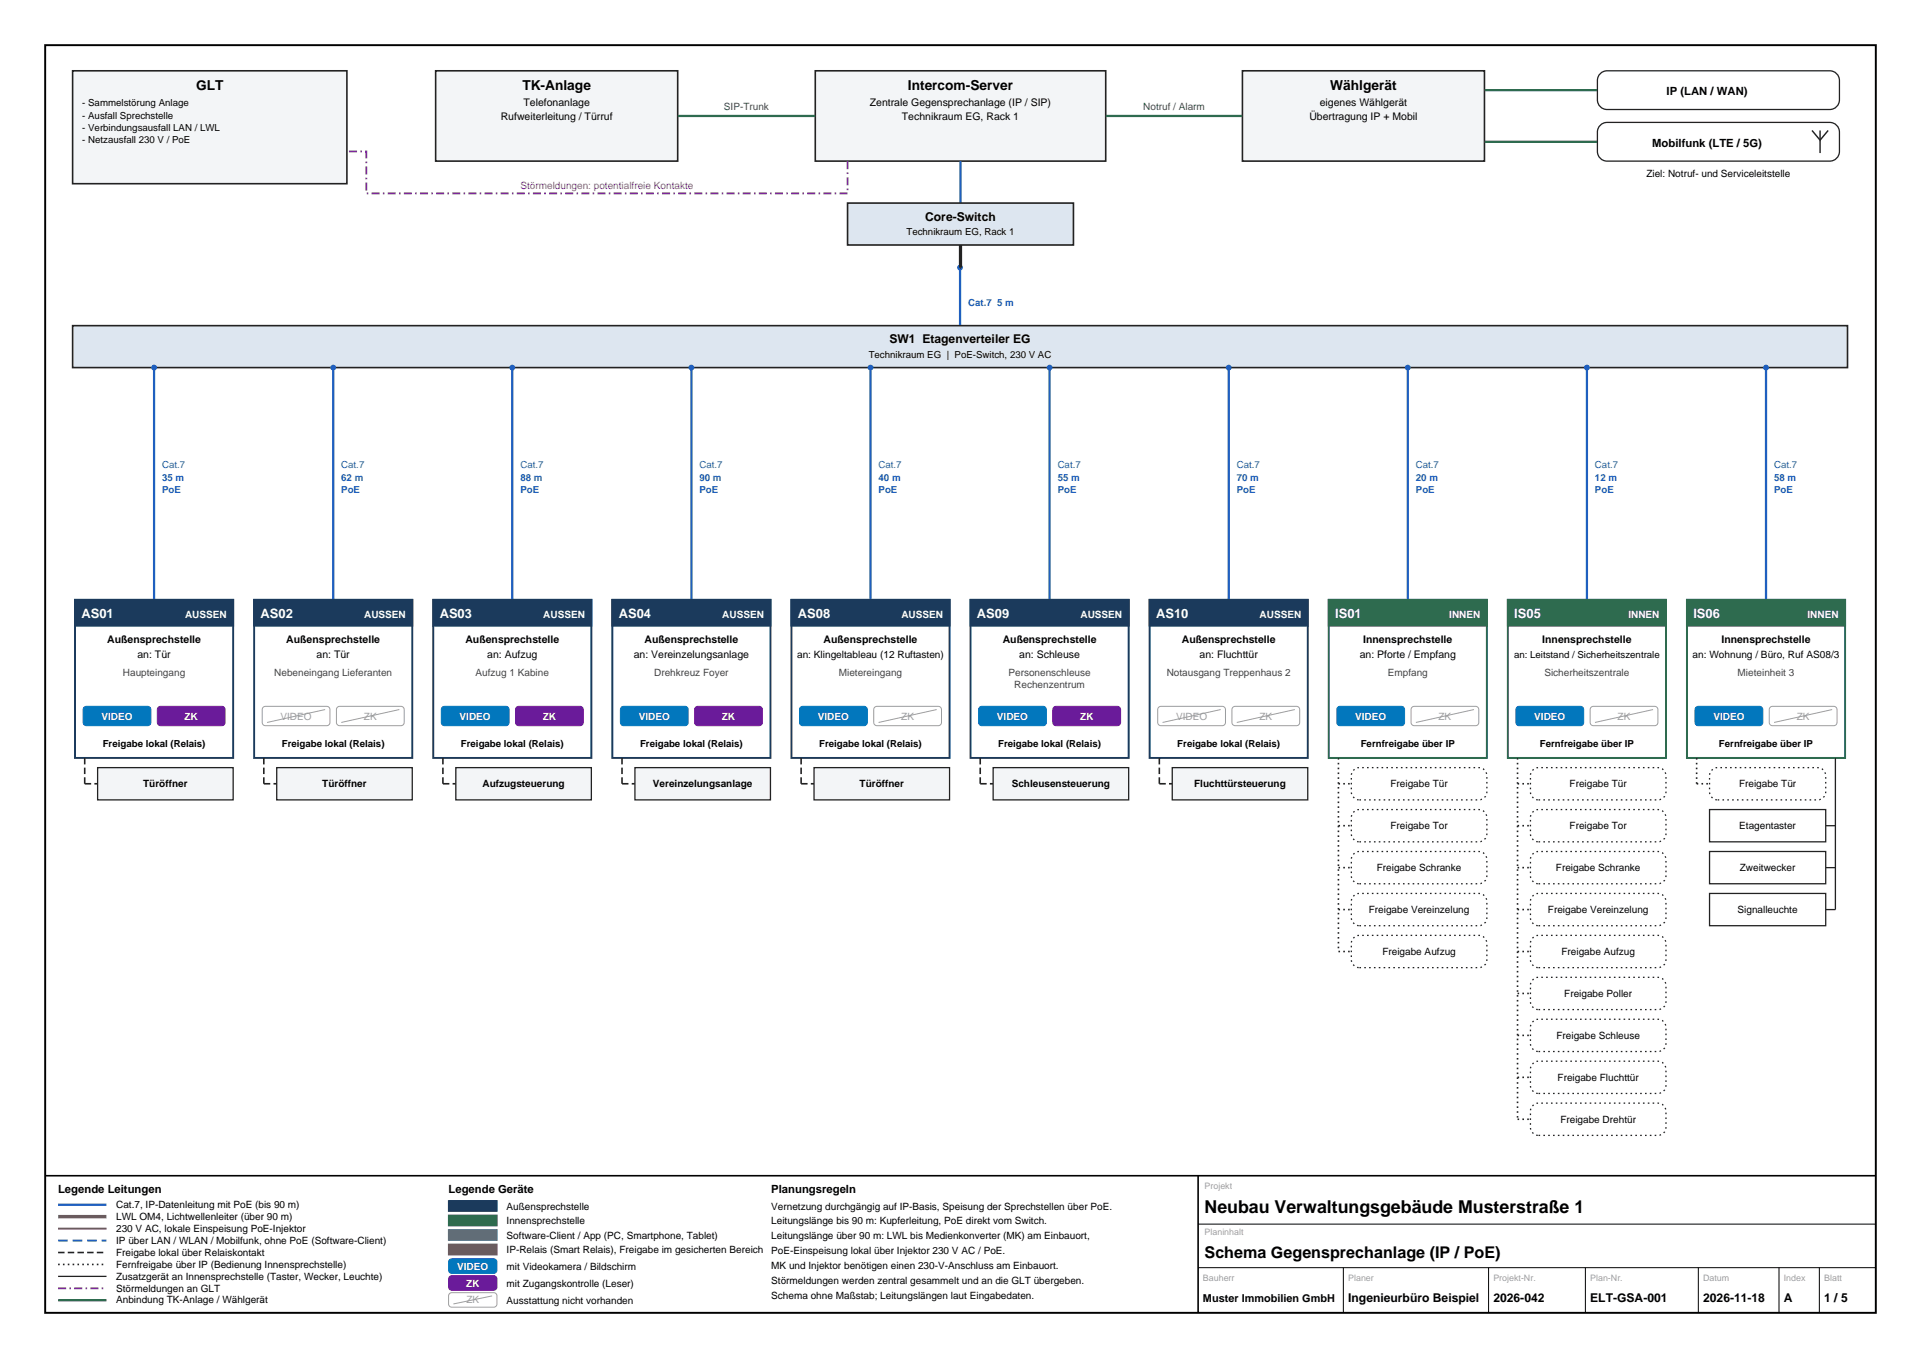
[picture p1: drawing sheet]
<svg xmlns="http://www.w3.org/2000/svg" width="420mm" height="297mm" viewBox="0 0 420 297" stroke-linecap="round" stroke-linejoin="round" font-family="sans-serif">
<path d="M9.9 9.9h400.2v277.2h-400.2z" fill="none" stroke="#000" stroke-width=".42"/>
<path d="M9.9 257.1h400.2M262 257.1v30" fill="none" stroke="#000" stroke-width=".35"/>
<path d="M262 267.7h148.1M262 277.2h148.1M293.7 277.2v9.9M325.5 277.2v9.9M346.6 277.2v9.9M371.3 277.2v9.9M389 277.2v9.9M397.8 277.2v9.9" fill="none" stroke="#000" stroke-width=".22"/>
<path d="M12.7 263.5h10.6" fill="none" stroke="#1f5fbf" stroke-width=".49"/>
<path d="M12.7 266.1h10.6" fill="none" stroke="#e07b00" stroke-width=".78" stroke-linecap="butt"/>
<path d="M12.7 268.7h10.6" fill="none" stroke="#c62828" stroke-width=".42"/>
<path d="M12.7 271.3h10.6" fill="none" stroke="#1f5fbf" stroke-width=".42" stroke-dasharray="2.1 1.1" stroke-linecap="butt"/>
<path d="M12.7 273.9h10.6" fill="none" stroke="#222" stroke-width=".35" stroke-dasharray="1.4 .7" stroke-linecap="butt"/>
<path d="M12.7 276.5h10.6" fill="none" stroke="#222" stroke-width=".35" stroke-dasharray=".4 .7" stroke-linecap="butt"/>
<path d="M12.7 279.1h10.6" fill="none" stroke="#222" stroke-width=".28"/>
<path d="M12.7 281.8h10.6" fill="none" stroke="#8e24aa" stroke-width=".42" stroke-dasharray="1.8 .7 .4 .7" stroke-linecap="butt"/>
<path d="M12.7 284.4h10.6" fill="none" stroke="#2e7d32" stroke-width=".49"/>
<path d="M98.1 262.6h10.6v2.3h-10.6z" fill-rule="evenodd" fill="#1b3a5c" stroke="#1b3a5c" stroke-width=".28"/>
<path d="M98.1 265.8h10.6v2.3h-10.6z" fill-rule="evenodd" fill="#2e6b4f" stroke="#2e6b4f" stroke-width=".28"/>
<path d="M98.1 269h10.6v2.2h-10.6z" fill-rule="evenodd" fill="#546e7a" stroke="#546e7a" stroke-width=".28"/>
<path d="M98.1 272.1h10.6v2.3h-10.6z" fill-rule="evenodd" fill="#8d5524" stroke="#8d5524" stroke-width=".28"/>
<path d="M98.3 275.5l.5-.2h9.1a.71 .71 0 0 1 .8 .7v1.8a.71 .71 0 0 1-.8 .7h-9.1a.71 .71 0 0 1-.7-.7v-1.8z" fill-rule="evenodd" fill="#0277bd" stroke="#0277bd" stroke-width=".22"/>
<path d="M98.3 279.2l.5-.2h9.1a.71 .71 0 0 1 .8 .7v1.8a.71 .71 0 0 1-.8 .7h-9.1a.71 .71 0 0 1-.7-.7v-1.8z" fill-rule="evenodd" fill="#6a1b9a" stroke="#6a1b9a" stroke-width=".22"/>
<path d="M98.3 282.9l.5-.2h9.1a.71 .71 0 0 1 .8 .7v1.8a.71 .71 0 0 1-.8 .7h-9.1a.71 .71 0 0 1-.7-.7v-1.8z" fill-rule="evenodd" fill="#fff" stroke="#9e9e9e" stroke-width=".22"/>
<path d="M107.6 283.4l-8.5 1.8" fill="none" stroke="#9e9e9e" stroke-width=".22"/>
<path d="M178.2 15.5h63.5v19.7h-63.5z" fill-rule="evenodd" fill="#f3f5f7" stroke="#222" stroke-width=".35"/>
<path d="M210 35.2v9.2" fill="none" stroke="#1f5fbf" stroke-width=".49"/>
<path d="M185.3 44.4h49.4v9.2h-49.4z" fill-rule="evenodd" fill="#dde6f0" stroke="#222" stroke-width=".35"/>
<path d="M95.2 15.5h53v19.7h-53z" fill-rule="evenodd" fill="#f3f5f7" stroke="#222" stroke-width=".35"/>
<path d="M148.2 25.4h30" fill="none" stroke="#2e7d32" stroke-width=".49"/>
<path d="M271.6 15.5h53v19.7h-53z" fill-rule="evenodd" fill="#f3f5f7" stroke="#222" stroke-width=".35"/>
<path d="M324.6 19.7h24.6M241.7 25.4h29.9" fill="none" stroke="#2e7d32" stroke-width=".49"/>
<path d="M349.9 16.1l.9-.5 .6-.1h48.6a2.12 2.12 0 0 1 2.2 2.1v4.2a2.12 2.12 0 0 1-2.2 2.2h-48.6a2.12 2.12 0 0 1-2.2-2.2v-4.2l.1-.6z" fill-rule="evenodd" fill="#fff" stroke="#222" stroke-width=".28"/>
<path d="M324.6 31h24.6" fill="none" stroke="#2e7d32" stroke-width=".49"/>
<path d="M349.9 27.4l.9-.6h.6h48.6a2.12 2.12 0 0 1 2.2 2.1v4.2a2.12 2.12 0 0 1-2.2 2.1h-48.6a2.12 2.12 0 0 1-2.2-2.1v-4.2l.1-.6z" fill-rule="evenodd" fill="#fff" stroke="#222" stroke-width=".28"/>
<path d="M396.2 28.5l1.7 2.2 1.8-2.2M397.9 28.5v5" fill="none" stroke="#222" stroke-width=".32"/>
<path d="M15.9 15.5h59.9v24.7h-59.9z" fill-rule="evenodd" fill="#f3f5f7" stroke="#222" stroke-width=".35"/>
<path d="M185.3 35.2v7.1h-105.2v-9.2h-4.3" fill="none" stroke="#8e24aa" stroke-width=".42" stroke-dasharray="1.8 .7 .4 .7" stroke-linecap="butt"/>
<path d="M209.9 58.5v12.7" fill="none" stroke="#1f5fbf" stroke-width=".49"/>
<circle cx="209.9" cy="58.5" r=".64" fill="#1f5fbf"/>
<path d="M15.9 71.2h388v9.2h-388z" fill-rule="evenodd" fill="#dde6f0" stroke="#222" stroke-width=".35"/>
<path d="M210 53.6l-.1 4.9" fill="none" stroke="#222" stroke-width=".71" stroke-linecap="butt"/>
<path d="M33.7 80.4v50.8" fill="none" stroke="#1f5fbf" stroke-width=".49"/>
<circle cx="33.7" cy="80.4" r=".64" fill="#1f5fbf"/>
<path d="M16.4 131.2h34.6v34.6h-34.6z" fill-rule="evenodd" fill="#fff" stroke="#1b3a5c" stroke-width=".42"/>
<path d="M16.4 131.2h34.6v5.6h-34.6z" fill-rule="evenodd" fill="#1b3a5c" stroke="#1b3a5c" stroke-width=".42"/>
<path d="M18.4 154.7l.5-.2h13.4a.71 .71 0 0 1 .7 .7v2.8a.71 .71 0 0 1-.7 .7h-13.4a.71 .71 0 0 1-.7-.7v-2.8z" fill-rule="evenodd" fill="#0277bd" stroke="#0277bd" stroke-width=".22"/>
<path d="M34.6 154.7l.5-.2h13.4a.71 .71 0 0 1 .7 .7v2.8a.71 .71 0 0 1-.7 .7h-13.4a.71 .71 0 0 1-.7-.7v-2.8z" fill-rule="evenodd" fill="#6a1b9a" stroke="#6a1b9a" stroke-width=".22"/>
<path d="M18.5 171.4h2.8" fill="none" stroke="#222" stroke-width=".35" stroke-dasharray="1.4 .7" stroke-linecap="butt"/>
<path d="M21.3 167.9h29.7v7h-29.7z" fill-rule="evenodd" fill="#f3f5f7" stroke="#222" stroke-width=".28"/>
<path d="M18.5 165.8v5.6" fill="none" stroke="#222" stroke-width=".35" stroke-dasharray="1.4 .7" stroke-linecap="butt"/>
<path d="M72.8 80.4v50.8" fill="none" stroke="#1f5fbf" stroke-width=".49"/>
<circle cx="72.8" cy="80.4" r=".64" fill="#1f5fbf"/>
<path d="M55.6 131.2h34.5v34.6h-34.5z" fill-rule="evenodd" fill="#fff" stroke="#1b3a5c" stroke-width=".42"/>
<path d="M55.6 131.2h34.5v5.6h-34.5z" fill-rule="evenodd" fill="#1b3a5c" stroke="#1b3a5c" stroke-width=".42"/>
<path d="M57.5 154.7l.5-.2h13.4a.71 .71 0 0 1 .7 .7v2.8a.71 .71 0 0 1-.7 .7h-13.4a.71 .71 0 0 1-.7-.7v-2.8z" fill-rule="evenodd" fill="#fff" stroke="#9e9e9e" stroke-width=".22"/>
<path d="M71.1 155.2l-12.7 2.8" fill="none" stroke="#9e9e9e" stroke-width=".22"/>
<path d="M73.8 154.7l.5-.2h13.4a.71 .71 0 0 1 .7 .7v2.8a.71 .71 0 0 1-.7 .7h-13.4a.71 .71 0 0 1-.7-.7v-2.8z" fill-rule="evenodd" fill="#fff" stroke="#9e9e9e" stroke-width=".22"/>
<path d="M87.3 155.2l-12.7 2.8" fill="none" stroke="#9e9e9e" stroke-width=".22"/>
<path d="M57.7 171.4h2.8" fill="none" stroke="#222" stroke-width=".35" stroke-dasharray="1.4 .7" stroke-linecap="butt"/>
<path d="M60.5 167.9h29.6v7h-29.6z" fill-rule="evenodd" fill="#f3f5f7" stroke="#222" stroke-width=".28"/>
<path d="M57.7 165.8v5.6" fill="none" stroke="#222" stroke-width=".35" stroke-dasharray="1.4 .7" stroke-linecap="butt"/>
<path d="M112 80.4v50.8" fill="none" stroke="#1f5fbf" stroke-width=".49"/>
<circle cx="112" cy="80.4" r=".64" fill="#1f5fbf"/>
<path d="M94.7 131.2h34.6v34.6h-34.6z" fill-rule="evenodd" fill="#fff" stroke="#1b3a5c" stroke-width=".42"/>
<path d="M94.7 131.2h34.6v5.6h-34.6z" fill-rule="evenodd" fill="#1b3a5c" stroke="#1b3a5c" stroke-width=".42"/>
<path d="M96.7 154.7l.5-.2h13.4a.71 .71 0 0 1 .7 .7v2.8a.71 .71 0 0 1-.7 .7h-13.4a.71 .71 0 0 1-.7-.7v-2.8z" fill-rule="evenodd" fill="#0277bd" stroke="#0277bd" stroke-width=".22"/>
<path d="M112.9 154.7l.5-.2h13.4a.71 .71 0 0 1 .7 .7v2.8a.71 .71 0 0 1-.7 .7h-13.4a.71 .71 0 0 1-.7-.7v-2.8z" fill-rule="evenodd" fill="#6a1b9a" stroke="#6a1b9a" stroke-width=".22"/>
<path d="M96.8 171.4h2.9" fill="none" stroke="#222" stroke-width=".35" stroke-dasharray="1.4 .7" stroke-linecap="butt"/>
<path d="M99.7 167.9h29.6v7h-29.6z" fill-rule="evenodd" fill="#f3f5f7" stroke="#222" stroke-width=".28"/>
<path d="M96.8 165.8v5.6" fill="none" stroke="#222" stroke-width=".35" stroke-dasharray="1.4 .7" stroke-linecap="butt"/>
<path d="M151.2 80.4v50.8" fill="none" stroke="#1f5fbf" stroke-width=".49"/>
<circle cx="151.2" cy="80.4" r=".64" fill="#1f5fbf"/>
<path d="M133.9 131.2h34.6v34.6h-34.6z" fill-rule="evenodd" fill="#fff" stroke="#1b3a5c" stroke-width=".42"/>
<path d="M133.9 131.2h34.6v5.6h-34.6z" fill-rule="evenodd" fill="#1b3a5c" stroke="#1b3a5c" stroke-width=".42"/>
<path d="M135.8 154.7l.5-.2h13.5a.71 .71 0 0 1 .7 .7v2.8a.71 .71 0 0 1-.7 .7h-13.5a.71 .71 0 0 1-.7-.7v-2.8z" fill-rule="evenodd" fill="#0277bd" stroke="#0277bd" stroke-width=".22"/>
<path d="M152.1 154.7l.5-.2h13.4a.71 .71 0 0 1 .7 .7v2.8a.71 .71 0 0 1-.7 .7h-13.4a.71 .71 0 0 1-.7-.7v-2.8z" fill-rule="evenodd" fill="#6a1b9a" stroke="#6a1b9a" stroke-width=".22"/>
<path d="M136 171.4h2.8" fill="none" stroke="#222" stroke-width=".35" stroke-dasharray="1.4 .7" stroke-linecap="butt"/>
<path d="M138.8 167.9h29.7v7h-29.7z" fill-rule="evenodd" fill="#f3f5f7" stroke="#222" stroke-width=".28"/>
<path d="M136 165.8v5.6" fill="none" stroke="#222" stroke-width=".35" stroke-dasharray="1.4 .7" stroke-linecap="butt"/>
<path d="M190.3 80.4v50.8" fill="none" stroke="#1f5fbf" stroke-width=".49"/>
<circle cx="190.3" cy="80.4" r=".64" fill="#1f5fbf"/>
<path d="M173 131.2h34.6v34.6h-34.6z" fill-rule="evenodd" fill="#fff" stroke="#1b3a5c" stroke-width=".42"/>
<path d="M173 131.2h34.6v5.6h-34.6z" fill-rule="evenodd" fill="#1b3a5c" stroke="#1b3a5c" stroke-width=".42"/>
<path d="M175 154.7l.5-.2h13.4a.71 .71 0 0 1 .7 .7v2.8a.71 .71 0 0 1-.7 .7h-13.4a.71 .71 0 0 1-.7-.7v-2.8z" fill-rule="evenodd" fill="#0277bd" stroke="#0277bd" stroke-width=".22"/>
<path d="M191.2 154.7l.5-.2h13.4a.71 .71 0 0 1 .7 .7v2.8a.71 .71 0 0 1-.7 .7h-13.4a.71 .71 0 0 1-.7-.7v-2.8z" fill-rule="evenodd" fill="#fff" stroke="#9e9e9e" stroke-width=".22"/>
<path d="M204.8 155.2l-12.7 2.8" fill="none" stroke="#9e9e9e" stroke-width=".22"/>
<path d="M175.2 171.4h2.8" fill="none" stroke="#222" stroke-width=".35" stroke-dasharray="1.4 .7" stroke-linecap="butt"/>
<path d="M178 167.9h29.6v7h-29.6z" fill-rule="evenodd" fill="#f3f5f7" stroke="#222" stroke-width=".28"/>
<path d="M175.2 165.8v5.6" fill="none" stroke="#222" stroke-width=".35" stroke-dasharray="1.4 .7" stroke-linecap="butt"/>
<path d="M229.5 80.4v50.8" fill="none" stroke="#1f5fbf" stroke-width=".49"/>
<circle cx="229.5" cy="80.4" r=".64" fill="#1f5fbf"/>
<path d="M212.2 131.2h34.6v34.6h-34.6z" fill-rule="evenodd" fill="#fff" stroke="#1b3a5c" stroke-width=".42"/>
<path d="M212.2 131.2h34.6v5.6h-34.6z" fill-rule="evenodd" fill="#1b3a5c" stroke="#1b3a5c" stroke-width=".42"/>
<path d="M214.2 154.7l.5-.2h13.4a.71 .71 0 0 1 .7 .7v2.8a.71 .71 0 0 1-.7 .7h-13.4a.71 .71 0 0 1-.7-.7v-2.8z" fill-rule="evenodd" fill="#0277bd" stroke="#0277bd" stroke-width=".22"/>
<path d="M230.4 154.7l.5-.2h13.4a.71 .71 0 0 1 .7 .7v2.8a.71 .71 0 0 1-.7 .7h-13.4a.71 .71 0 0 1-.7-.7v-2.8z" fill-rule="evenodd" fill="#6a1b9a" stroke="#6a1b9a" stroke-width=".22"/>
<path d="M214.3 171.4h2.8" fill="none" stroke="#222" stroke-width=".35" stroke-dasharray="1.4 .7" stroke-linecap="butt"/>
<path d="M217.1 167.9h29.7v7h-29.7z" fill-rule="evenodd" fill="#f3f5f7" stroke="#222" stroke-width=".28"/>
<path d="M214.3 165.8v5.6" fill="none" stroke="#222" stroke-width=".35" stroke-dasharray="1.4 .7" stroke-linecap="butt"/>
<path d="M268.6 80.4v50.8" fill="none" stroke="#1f5fbf" stroke-width=".49"/>
<circle cx="268.6" cy="80.4" r=".64" fill="#1f5fbf"/>
<path d="M251.4 131.2h34.5v34.6h-34.5z" fill-rule="evenodd" fill="#fff" stroke="#1b3a5c" stroke-width=".42"/>
<path d="M251.4 131.2h34.5v5.6h-34.5z" fill-rule="evenodd" fill="#1b3a5c" stroke="#1b3a5c" stroke-width=".42"/>
<path d="M253.3 154.7l.5-.2h13.4a.71 .71 0 0 1 .7 .7v2.8a.71 .71 0 0 1-.7 .7h-13.4a.71 .71 0 0 1-.7-.7v-2.8z" fill-rule="evenodd" fill="#fff" stroke="#9e9e9e" stroke-width=".22"/>
<path d="M266.9 155.2l-12.7 2.8" fill="none" stroke="#9e9e9e" stroke-width=".22"/>
<path d="M269.6 154.7l.5-.2h13.4a.71 .71 0 0 1 .7 .7v2.8a.71 .71 0 0 1-.7 .7h-13.4a.71 .71 0 0 1-.8-.7v-2.8z" fill-rule="evenodd" fill="#fff" stroke="#9e9e9e" stroke-width=".22"/>
<path d="M283.1 155.2l-12.7 2.8" fill="none" stroke="#9e9e9e" stroke-width=".22"/>
<path d="M253.5 171.4h2.8" fill="none" stroke="#222" stroke-width=".35" stroke-dasharray="1.4 .7" stroke-linecap="butt"/>
<path d="M256.3 167.9h29.6v7h-29.6z" fill-rule="evenodd" fill="#f3f5f7" stroke="#222" stroke-width=".28"/>
<path d="M253.5 165.8v5.6" fill="none" stroke="#222" stroke-width=".35" stroke-dasharray="1.4 .7" stroke-linecap="butt"/>
<path d="M307.8 80.4v50.8" fill="none" stroke="#1f5fbf" stroke-width=".49"/>
<circle cx="307.8" cy="80.4" r=".64" fill="#1f5fbf"/>
<path d="M290.5 131.2h34.6v34.6h-34.6z" fill-rule="evenodd" fill="#fff" stroke="#2e6b4f" stroke-width=".42"/>
<path d="M290.5 131.2h34.6v5.6h-34.6z" fill-rule="evenodd" fill="#2e6b4f" stroke="#2e6b4f" stroke-width=".42"/>
<path d="M292.5 154.7l.5-.2h13.4a.71 .71 0 0 1 .7 .7v2.8a.71 .71 0 0 1-.7 .7h-13.4a.71 .71 0 0 1-.7-.7v-2.8z" fill-rule="evenodd" fill="#0277bd" stroke="#0277bd" stroke-width=".22"/>
<path d="M308.7 154.7l.5-.2h13.4a.71 .71 0 0 1 .7 .7v2.8a.71 .71 0 0 1-.7 .7h-13.4a.71 .71 0 0 1-.7-.7v-2.8z" fill-rule="evenodd" fill="#fff" stroke="#9e9e9e" stroke-width=".22"/>
<path d="M322.3 155.2l-12.7 2.8" fill="none" stroke="#9e9e9e" stroke-width=".22"/>
<path d="M292.6 171.4h2.9" fill="none" stroke="#222" stroke-width=".35" stroke-dasharray=".4 .7" stroke-linecap="butt"/>
<path d="M296 168.4l.7-.5h.5h26.1a1.76 1.76 0 0 1 1.8 1.7v3.6a1.76 1.76 0 0 1-1.8 1.7h-26.1a1.76 1.76 0 0 1-1.7-1.7v-3.6v-.4z" fill-rule="evenodd" fill="#fff" stroke="#222" stroke-width=".28" stroke-dasharray=".4 .7" stroke-linecap="butt"/>
<path d="M292.6 180.6h2.9" fill="none" stroke="#222" stroke-width=".35" stroke-dasharray=".4 .7" stroke-linecap="butt"/>
<path d="M296 177.6l.7-.5h.5h26.1a1.76 1.76 0 0 1 1.8 1.7v3.5a1.76 1.76 0 0 1-1.8 1.8h-26.1a1.76 1.76 0 0 1-1.7-1.8v-3.5v-.4z" fill-rule="evenodd" fill="#fff" stroke="#222" stroke-width=".28" stroke-dasharray=".4 .7" stroke-linecap="butt"/>
<path d="M292.6 189.8h2.9" fill="none" stroke="#222" stroke-width=".35" stroke-dasharray=".4 .7" stroke-linecap="butt"/>
<path d="M296 186.7l.7-.4 .5-.1h26.1a1.76 1.76 0 0 1 1.8 1.8v3.5a1.76 1.76 0 0 1-1.8 1.8h-26.1a1.76 1.76 0 0 1-1.7-1.8v-3.5v-.5z" fill-rule="evenodd" fill="#fff" stroke="#222" stroke-width=".28" stroke-dasharray=".4 .7" stroke-linecap="butt"/>
<path d="M292.6 198.9h2.9" fill="none" stroke="#222" stroke-width=".35" stroke-dasharray=".4 .7" stroke-linecap="butt"/>
<path d="M296 195.9l.7-.4 .5-.1h26.1a1.76 1.76 0 0 1 1.8 1.8v3.5a1.76 1.76 0 0 1-1.8 1.8h-26.1a1.76 1.76 0 0 1-1.7-1.8v-3.5v-.5z" fill-rule="evenodd" fill="#fff" stroke="#222" stroke-width=".28" stroke-dasharray=".4 .7" stroke-linecap="butt"/>
<path d="M292.6 208.1h2.9" fill="none" stroke="#222" stroke-width=".35" stroke-dasharray=".4 .7" stroke-linecap="butt"/>
<path d="M296 205.1l.7-.5h.5h26.1a1.76 1.76 0 0 1 1.8 1.7v3.6a1.76 1.76 0 0 1-1.8 1.7h-26.1a1.76 1.76 0 0 1-1.7-1.7v-3.6v-.4z" fill-rule="evenodd" fill="#fff" stroke="#222" stroke-width=".28" stroke-dasharray=".4 .7" stroke-linecap="butt"/>
<path d="M292.6 165.8v42.3" fill="none" stroke="#222" stroke-width=".35" stroke-dasharray=".4 .7" stroke-linecap="butt"/>
<path d="M347 80.4v50.8" fill="none" stroke="#1f5fbf" stroke-width=".49"/>
<circle cx="347" cy="80.4" r=".64" fill="#1f5fbf"/>
<path d="M329.7 131.2h34.5v34.6h-34.5z" fill-rule="evenodd" fill="#fff" stroke="#2e6b4f" stroke-width=".42"/>
<path d="M329.7 131.2h34.5v5.6h-34.5z" fill-rule="evenodd" fill="#2e6b4f" stroke="#2e6b4f" stroke-width=".42"/>
<path d="M331.6 154.7l.5-.2h13.4a.71 .71 0 0 1 .8 .7v2.8a.71 .71 0 0 1-.8 .7h-13.4a.71 .71 0 0 1-.7-.7v-2.8z" fill-rule="evenodd" fill="#0277bd" stroke="#0277bd" stroke-width=".22"/>
<path d="M347.9 154.7l.5-.2h13.4a.71 .71 0 0 1 .7 .7v2.8a.71 .71 0 0 1-.7 .7h-13.4a.71 .71 0 0 1-.7-.7v-2.8z" fill-rule="evenodd" fill="#fff" stroke="#9e9e9e" stroke-width=".22"/>
<path d="M361.4 155.2l-12.7 2.8" fill="none" stroke="#9e9e9e" stroke-width=".22"/>
<path d="M331.8 171.4h2.8" fill="none" stroke="#222" stroke-width=".35" stroke-dasharray=".4 .7" stroke-linecap="butt"/>
<path d="M335.1 168.4l.8-.5h.5h26.1a1.76 1.76 0 0 1 1.7 1.7v3.6a1.76 1.76 0 0 1-1.7 1.7h-26.1a1.76 1.76 0 0 1-1.8-1.7v-3.6l.1-.4z" fill-rule="evenodd" fill="#fff" stroke="#222" stroke-width=".28" stroke-dasharray=".4 .7" stroke-linecap="butt"/>
<path d="M331.8 180.6h2.8" fill="none" stroke="#222" stroke-width=".35" stroke-dasharray=".4 .7" stroke-linecap="butt"/>
<path d="M335.1 177.6l.8-.5h.5h26.1a1.76 1.76 0 0 1 1.7 1.7v3.5a1.76 1.76 0 0 1-1.7 1.8h-26.1a1.76 1.76 0 0 1-1.8-1.8v-3.5l.1-.4z" fill-rule="evenodd" fill="#fff" stroke="#222" stroke-width=".28" stroke-dasharray=".4 .7" stroke-linecap="butt"/>
<path d="M331.8 189.8h2.8" fill="none" stroke="#222" stroke-width=".35" stroke-dasharray=".4 .7" stroke-linecap="butt"/>
<path d="M335.1 186.7l.8-.4 .5-.1h26.1a1.76 1.76 0 0 1 1.7 1.8v3.5a1.76 1.76 0 0 1-1.7 1.8h-26.1a1.76 1.76 0 0 1-1.8-1.8v-3.5l.1-.5z" fill-rule="evenodd" fill="#fff" stroke="#222" stroke-width=".28" stroke-dasharray=".4 .7" stroke-linecap="butt"/>
<path d="M331.8 198.9h2.8" fill="none" stroke="#222" stroke-width=".35" stroke-dasharray=".4 .7" stroke-linecap="butt"/>
<path d="M335.1 195.9l.8-.4 .5-.1h26.1a1.76 1.76 0 0 1 1.7 1.8v3.5a1.76 1.76 0 0 1-1.7 1.8h-26.1a1.76 1.76 0 0 1-1.8-1.8v-3.5l.1-.5z" fill-rule="evenodd" fill="#fff" stroke="#222" stroke-width=".28" stroke-dasharray=".4 .7" stroke-linecap="butt"/>
<path d="M331.8 208.1h2.8" fill="none" stroke="#222" stroke-width=".35" stroke-dasharray=".4 .7" stroke-linecap="butt"/>
<path d="M335.1 205.1l.8-.5h.5h26.1a1.76 1.76 0 0 1 1.7 1.7v3.6a1.76 1.76 0 0 1-1.7 1.7h-26.1a1.76 1.76 0 0 1-1.8-1.7v-3.6l.1-.4z" fill-rule="evenodd" fill="#fff" stroke="#222" stroke-width=".28" stroke-dasharray=".4 .7" stroke-linecap="butt"/>
<path d="M331.8 217.3h2.8" fill="none" stroke="#222" stroke-width=".35" stroke-dasharray=".4 .7" stroke-linecap="butt"/>
<path d="M335.1 214.3l.8-.5 .5-.1h26.1a1.76 1.76 0 0 1 1.7 1.8v3.5a1.76 1.76 0 0 1-1.7 1.8h-26.1a1.76 1.76 0 0 1-1.8-1.8v-3.5l.1-.5z" fill-rule="evenodd" fill="#fff" stroke="#222" stroke-width=".28" stroke-dasharray=".4 .7" stroke-linecap="butt"/>
<path d="M331.8 226.4h2.8" fill="none" stroke="#222" stroke-width=".35" stroke-dasharray=".4 .7" stroke-linecap="butt"/>
<path d="M335.1 223.4l.8-.4 .5-.1h26.1a1.76 1.76 0 0 1 1.7 1.8v3.5a1.76 1.76 0 0 1-1.7 1.8h-26.1a1.76 1.76 0 0 1-1.8-1.8v-3.5l.1-.5z" fill-rule="evenodd" fill="#fff" stroke="#222" stroke-width=".28" stroke-dasharray=".4 .7" stroke-linecap="butt"/>
<path d="M331.8 235.6h2.8" fill="none" stroke="#222" stroke-width=".35" stroke-dasharray=".4 .7" stroke-linecap="butt"/>
<path d="M335.1 232.6l.8-.4 .5-.1h26.1a1.76 1.76 0 0 1 1.7 1.8v3.5a1.76 1.76 0 0 1-1.7 1.7h-26.1a1.76 1.76 0 0 1-1.8-1.7v-3.5l.1-.5z" fill-rule="evenodd" fill="#fff" stroke="#222" stroke-width=".28" stroke-dasharray=".4 .7" stroke-linecap="butt"/>
<path d="M331.8 244.8h2.8" fill="none" stroke="#222" stroke-width=".35" stroke-dasharray=".4 .7" stroke-linecap="butt"/>
<path d="M335.1 241.8l.8-.5h.5h26.1a1.76 1.76 0 0 1 1.7 1.7v3.6a1.76 1.76 0 0 1-1.7 1.7h-26.1a1.76 1.76 0 0 1-1.8-1.7v-3.6l.1-.4z" fill-rule="evenodd" fill="#fff" stroke="#222" stroke-width=".28" stroke-dasharray=".4 .7" stroke-linecap="butt"/>
<path d="M331.8 165.8v79" fill="none" stroke="#222" stroke-width=".35" stroke-dasharray=".4 .7" stroke-linecap="butt"/>
<path d="M386.1 80.4v50.8" fill="none" stroke="#1f5fbf" stroke-width=".49"/>
<circle cx="386.1" cy="80.4" r=".64" fill="#1f5fbf"/>
<path d="M368.8 131.2h34.6v34.6h-34.6z" fill-rule="evenodd" fill="#fff" stroke="#2e6b4f" stroke-width=".42"/>
<path d="M368.8 131.2h34.6v5.6h-34.6z" fill-rule="evenodd" fill="#2e6b4f" stroke="#2e6b4f" stroke-width=".42"/>
<path d="M370.8 154.7l.5-.2h13.4a.71 .71 0 0 1 .7 .7v2.8a.71 .71 0 0 1-.7 .7h-13.4a.71 .71 0 0 1-.7-.7v-2.8z" fill-rule="evenodd" fill="#0277bd" stroke="#0277bd" stroke-width=".22"/>
<path d="M387 154.7l.5-.2h13.4a.71 .71 0 0 1 .7 .7v2.8a.71 .71 0 0 1-.7 .7h-13.4a.71 .71 0 0 1-.7-.7v-2.8z" fill-rule="evenodd" fill="#fff" stroke="#9e9e9e" stroke-width=".22"/>
<path d="M400.6 155.2l-12.7 2.8" fill="none" stroke="#9e9e9e" stroke-width=".22"/>
<path d="M370.9 171.4h2.9" fill="none" stroke="#222" stroke-width=".35" stroke-dasharray=".4 .7" stroke-linecap="butt"/>
<path d="M374.3 168.4l.8-.5h.4h21.9a1.76 1.76 0 0 1 1.8 1.7v3.6a1.76 1.76 0 0 1-1.8 1.7h-21.9a1.76 1.76 0 0 1-1.7-1.7v-3.6v-.4z" fill-rule="evenodd" fill="#fff" stroke="#222" stroke-width=".28" stroke-dasharray=".4 .7" stroke-linecap="butt"/>
<path d="M370.9 165.8v5.6" fill="none" stroke="#222" stroke-width=".35" stroke-dasharray=".4 .7" stroke-linecap="butt"/>
<path d="M399.2 180.6h2.1" fill="none" stroke="#222" stroke-width=".28"/>
<path d="M373.8 177.1h25.4v7h-25.4z" fill-rule="evenodd" fill="#fff" stroke="#222" stroke-width=".28"/>
<path d="M399.2 189.8h2.1" fill="none" stroke="#222" stroke-width=".28"/>
<path d="M373.8 186.2h25.4v7.1h-25.4z" fill-rule="evenodd" fill="#fff" stroke="#222" stroke-width=".28"/>
<path d="M399.2 198.9h2.1" fill="none" stroke="#222" stroke-width=".28"/>
<path d="M373.8 195.4h25.4v7.1h-25.4z" fill-rule="evenodd" fill="#fff" stroke="#222" stroke-width=".28"/>
<path d="M401.3 165.8v33.1" fill="none" stroke="#222" stroke-width=".28"/>
<text font-size="3.9" x="263.4" y="265.3">Neubau Verwaltungsgebäude Musterstraße 1</text>
<text font-size="3.5" x="263.4" y="275.1">Schema Gegensprechanlage (IP / PoE)</text>
<g font-size="3">
<text x="42.9" y="19.7">GLT</text>
<text x="114.2" y="19.7">TK-Anlage</text>
<text x="198.5" y="19.7">Intercom-Server</text>
<text x="290.8" y="19.7">Wählgerät</text>
</g>
<g font-size="2.8" fill="#fff">
<text x="17.8" y="135.3">AS01</text>
<text x="57" y="135.3">AS02</text>
<text x="96.1" y="135.3">AS03</text>
<text x="135.3" y="135.3">AS04</text>
<text x="174.4" y="135.3">AS08</text>
<text x="213.6" y="135.3">AS09</text>
<text x="252.8" y="135.3">AS10</text>
<text x="291.9" y="135.3">IS01</text>
<text x="331.1" y="135.3">IS05</text>
<text x="370.2" y="135.3">IS06</text>
</g>
<g font-size="2.6">
<text x="202.3" y="48.3">Core-Switch</text>
<text x="194.5" y="75.1">SW1 Etagenverteiler EG</text>
<text x="294.8" y="284.7">Ingenieurbüro Beispiel</text>
<text x="326.5" y="284.7">2026-042</text>
<text x="347.7" y="284.7">ELT-GSA-001</text>
<text x="372.4" y="284.7">2026-11-18</text>
<text x="390" y="284.7">A</text>
<text x="398.8" y="284.7">1 / 5</text>
</g>
<g font-size="2.5">
<text x="364.4" y="20.8">IP (LAN / WAN)</text>
<text x="361.2" y="32.1">Mobilfunk (LTE / 5G)</text>
<text x="12.7" y="261">Legende Leitungen</text>
<text x="98.1" y="261">Legende Geräte</text>
<text x="168.6" y="261">Planungsregeln</text>
</g>
<text font-size="2.4" x="263" y="284.7">Muster Immobilien GmbH</text>
<g font-size="2.3">
<text x="114.4" y="23.2">Telefonanlage</text>
<text x="190.2" y="23.2">Zentrale Gegensprechanlage (IP / SIP)</text>
<text x="288.5" y="23.2">eigenes Wählgerät</text>
<text x="109.5" y="26.2">Rufweiterleitung / Türruf</text>
<text x="197.2" y="26.2">Technikraum EG, Rack 1</text>
<text x="286.3" y="26.2">Übertragung IP + Mobil</text>
<text x="23.4" y="140.7">Außensprechstelle</text>
<text x="30.1" y="143.9">an: Tür</text>
<text x="62.6" y="140.7">Außensprechstelle</text>
<text x="69.2" y="143.9">an: Tür</text>
<text x="101.7" y="140.7">Außensprechstelle</text>
<text x="106.5" y="143.9">an: Aufzug</text>
<text x="138.5" y="143.9">an: Vereinzelungsanlage</text>
<text x="140.9" y="140.7">Außensprechstelle</text>
<text x="180.1" y="140.7">Außensprechstelle</text>
<text x="219.2" y="140.7">Außensprechstelle</text>
<text x="222.9" y="143.9">an: Schleuse</text>
<text x="258.4" y="140.7">Außensprechstelle</text>
<text x="262.3" y="143.9">an: Fluchttür</text>
<text x="297.3" y="143.9">an: Pforte / Empfang</text>
<text x="298" y="140.7">Innensprechstelle</text>
<text x="337.2" y="140.7">Innensprechstelle</text>
<text x="376.4" y="140.7">Innensprechstelle</text>
</g>
<g font-size="2.2" fill="#2e7d32">
<text x="158.3" y="24">SIP-Trunk</text>
<text x="249.9" y="24">Notruf / Alarm</text>
</g>
<text font-size="2.2" fill="#8e24aa" x="113.8" y="41.2">Störmeldungen: potentialfreie Kontakte</text>
<g font-size="2.2">
<text x="360" y="38.8">Ziel: Notruf- und Serviceleitstelle</text>
<text x="174.3" y="143.9">an: Klingeltableau (12 Ruftasten)</text>
<text x="370.1" y="143.9">an: Wohnung / Büro, Ruf AS08/3</text>
<text x="31.3" y="172.2">Türöffner</text>
<text x="70.5" y="172.2">Türöffner</text>
<text x="105.5" y="172.2">Aufzugsteuerung</text>
<text x="142.8" y="172.2">Vereinzelungsanlage</text>
<text x="187.9" y="172.2">Türöffner</text>
<text x="221.2" y="172.2">Schleusensteuerung</text>
<text x="261.1" y="172.2">Fluchttürsteuerung</text>
<text x="304" y="172.2">Freigabe Tür</text>
<text x="343.2" y="172.2">Freigabe Tür</text>
<text x="380.2" y="172.2">Freigabe Tür</text>
<text x="304" y="181.4">Freigabe Tor</text>
<text x="343.2" y="181.4">Freigabe Tor</text>
<text x="380.3" y="181.4">Etagentaster</text>
<text x="301" y="190.6">Freigabe Schranke</text>
<text x="340.2" y="190.6">Freigabe Schranke</text>
<text x="380.4" y="190.6">Zweitwecker</text>
<text x="299.3" y="199.7">Freigabe Vereinzelung</text>
<text x="338.4" y="199.7">Freigabe Vereinzelung</text>
<text x="379.9" y="199.7">Signalleuchte</text>
<text x="302.2" y="208.9">Freigabe Aufzug</text>
<text x="341.4" y="208.9">Freigabe Aufzug</text>
<text x="342" y="218.1">Freigabe Poller</text>
<text x="340.3" y="227.3">Freigabe Schleuse</text>
<text x="340.6" y="236.4">Freigabe Fluchttür</text>
<text x="341.2" y="245.6">Freigabe Drehtür</text>
<text x="25.4" y="264.2">Cat.7, IP-Datenleitung mit PoE (bis 90 m)</text>
<text x="25.4" y="266.8">LWL OM4, Lichtwellenleiter (über 90 m)</text>
<text x="25.4" y="269.4">230 V AC, lokale Einspeisung PoE-Injektor</text>
<text x="110.8" y="264.5">Außensprechstelle</text>
<text x="110.8" y="267.7">Innensprechstelle</text>
<text x="168.6" y="264.5">Vernetzung durchgängig auf IP-Basis, Speisung der Sprechstellen über PoE.</text>
<text x="168.6" y="267.8">Leitungslänge bis 90 m: Kupferleitung, PoE direkt vom Switch.</text>
<text x="25.4" y="272">IP über LAN / WLAN / Mobilfunk, ohne PoE (Software-Client)</text>
<text x="25.4" y="274.6">Freigabe lokal über Relaiskontakt</text>
<text x="110.8" y="270.9">Software-Client / App (PC, Smartphone, Tablet)</text>
<text x="110.8" y="274.1">IP-Relais (Smart Relais), Freigabe im gesicherten Bereich</text>
<text x="168.6" y="271">Leitungslänge über 90 m: LWL bis Medienkonverter (MK) am Einbauort,</text>
<text x="168.6" y="274.3">PoE-Einspeisung lokal über Injektor 230 V AC / PoE.</text>
<text x="25.4" y="277.2">Fernfreigabe über IP (Bedienung Innensprechstelle)</text>
<text x="25.4" y="279.9">Zusatzgerät an Innensprechstelle (Taster, Wecker, Leuchte)</text>
<text x="110.8" y="277.8">mit Videokamera / Bildschirm</text>
<text x="110.8" y="281.5">mit Zugangskontrolle (Leser)</text>
<text x="168.6" y="277.5">MK und Injektor benötigen einen 230-V-Anschluss am Einbauort.</text>
<text x="168.6" y="280.8">Störmeldungen werden zentral gesammelt und an die GLT übergeben.</text>
<text x="25.4" y="282.5">Störmeldungen an GLT</text>
<text x="25.4" y="285.1">Anbindung TK-Anlage / Wählgerät</text>
<text x="110.8" y="285.2">Ausstattung nicht vorhanden</text>
<text x="168.6" y="284">Schema ohne Maßstab; Leitungslängen laut Eingabedaten.</text>
</g>
<g font-size="2.2" fill="#fff">
<text x="40.5" y="135.1">AUSSEN</text>
<text x="79.6" y="135.1">AUSSEN</text>
<text x="118.8" y="135.1">AUSSEN</text>
<text x="157.9" y="135.1">AUSSEN</text>
<text x="197.1" y="135.1">AUSSEN</text>
<text x="236.2" y="135.1">AUSSEN</text>
<text x="275.4" y="135.1">AUSSEN</text>
<text x="316.9" y="135.1">INNEN</text>
<text x="356" y="135.1">INNEN</text>
<text x="395.2" y="135.1">INNEN</text>
<text x="22.2" y="157.4">VIDEO</text>
<text x="40.3" y="157.4">ZK</text>
<text x="100.5" y="157.4">VIDEO</text>
<text x="118.7" y="157.4">ZK</text>
<text x="139.6" y="157.4">VIDEO</text>
<text x="157.8" y="157.4">ZK</text>
<text x="178.8" y="157.4">VIDEO</text>
<text x="218" y="157.4">VIDEO</text>
<text x="236.1" y="157.4">ZK</text>
<text x="296.3" y="157.4">VIDEO</text>
<text x="335.4" y="157.4">VIDEO</text>
<text x="374.6" y="157.4">VIDEO</text>
<text x="100" y="277.7">VIDEO</text>
<text x="101.9" y="281.4">ZK</text>
</g>
<g font-size="2.2" fill="#444">
<text x="26.9" y="147.8">Haupteingang</text>
<text x="60" y="147.8">Nebeneingang Lieferanten</text>
<text x="104" y="147.8">Aufzug 1 Kabine</text>
<text x="143" y="147.8">Drehkreuz Foyer</text>
<text x="183.4" y="147.8">Mietereingang</text>
<text x="220.5" y="147.8">Personenschleuse</text>
<text x="255.1" y="147.8">Notausgang Treppenhaus 2</text>
<text x="303.4" y="147.8">Empfang</text>
<text x="337.7" y="147.8">Sicherheitszentrale</text>
<text x="379.9" y="147.8">Mieteinheit 3</text>
<text x="221.8" y="150.4">Rechenzentrum</text>
</g>
<g font-size="2.2" fill="#9e9e9e">
<text x="61.3" y="157.4">VIDEO</text>
<text x="79.6" y="157.4">ZK</text>
<text x="197" y="157.4">ZK</text>
<text x="257.1" y="157.4">VIDEO</text>
<text x="275.4" y="157.4">ZK</text>
<text x="314.5" y="157.4">ZK</text>
<text x="353.7" y="157.4">ZK</text>
<text x="392.8" y="157.4">ZK</text>
<text x="102" y="285.1">ZK</text>
</g>
<g font-size="2.1">
<text x="18" y="23.2">- Sammelstörung Anlage</text>
<text x="18" y="25.9">- Ausfall Sprechstelle</text>
<text x="18" y="28.6">- Verbindungsausfall LAN / LWL</text>
<text x="18" y="31.3">- Netzausfall 230 V / PoE</text>
<text x="198.2" y="51.5">Technikraum EG, Rack 1</text>
<text x="189.9" y="78.3">Technikraum EG | PoE-Switch, 230 V AC</text>
<text x="331" y="143.9">an: Leitstand / Sicherheitszentrale</text>
<text x="22.5" y="163.3">Freigabe lokal (Relais)</text>
<text x="61.6" y="163.3">Freigabe lokal (Relais)</text>
<text x="100.8" y="163.3">Freigabe lokal (Relais)</text>
<text x="139.9" y="163.3">Freigabe lokal (Relais)</text>
<text x="179.1" y="163.3">Freigabe lokal (Relais)</text>
<text x="218.2" y="163.3">Freigabe lokal (Relais)</text>
<text x="257.4" y="163.3">Freigabe lokal (Relais)</text>
<text x="297.5" y="163.3">Fernfreigabe über IP</text>
<text x="336.7" y="163.3">Fernfreigabe über IP</text>
<text x="375.8" y="163.3">Fernfreigabe über IP</text>
</g>
<g font-size="2.1" fill="#1f5fbf">
<text x="211.7" y="67">Cat.7 5 m</text>
<text x="35.5" y="102.3">Cat.7</text>
<text x="35.5" y="105.1">35 m</text>
<text x="35.5" y="107.9">PoE</text>
<text x="74.6" y="102.3">Cat.7</text>
<text x="74.6" y="105.1">62 m</text>
<text x="74.6" y="107.9">PoE</text>
<text x="113.8" y="102.3">Cat.7</text>
<text x="113.8" y="105.1">88 m</text>
<text x="113.8" y="107.9">PoE</text>
<text x="152.9" y="102.3">Cat.7</text>
<text x="152.9" y="105.1">90 m</text>
<text x="152.9" y="107.9">PoE</text>
<text x="192.1" y="102.3">Cat.7</text>
<text x="192.1" y="105.1">40 m</text>
<text x="192.1" y="107.9">PoE</text>
<text x="231.2" y="102.3">Cat.7</text>
<text x="231.2" y="105.1">55 m</text>
<text x="231.2" y="107.9">PoE</text>
<text x="270.4" y="102.3">Cat.7</text>
<text x="270.4" y="105.1">70 m</text>
<text x="270.4" y="107.9">PoE</text>
<text x="309.6" y="102.3">Cat.7</text>
<text x="309.6" y="105.1">20 m</text>
<text x="309.6" y="107.9">PoE</text>
<text x="348.7" y="102.3">Cat.7</text>
<text x="348.7" y="105.1">12 m</text>
<text x="348.7" y="107.9">PoE</text>
<text x="387.9" y="102.3">Cat.7</text>
<text x="387.9" y="105.1">58 m</text>
<text x="387.9" y="107.9">PoE</text>
</g>
<g font-size="1.9" fill="#9e9e9e">
<text x="263.4" y="260">Projekt</text>
<text x="263.4" y="270.2">Planinhalt</text>
<text x="263" y="280.1">Bauherr</text>
<text x="294.8" y="280.1">Planer</text>
<text x="326.5" y="280.1">Projekt-Nr.</text>
<text x="347.7" y="280.1">Plan-Nr.</text>
<text x="372.4" y="280.1">Datum</text>
<text x="390" y="280.1">Index</text>
<text x="398.8" y="280.1">Blatt</text>
</g>
</svg>
